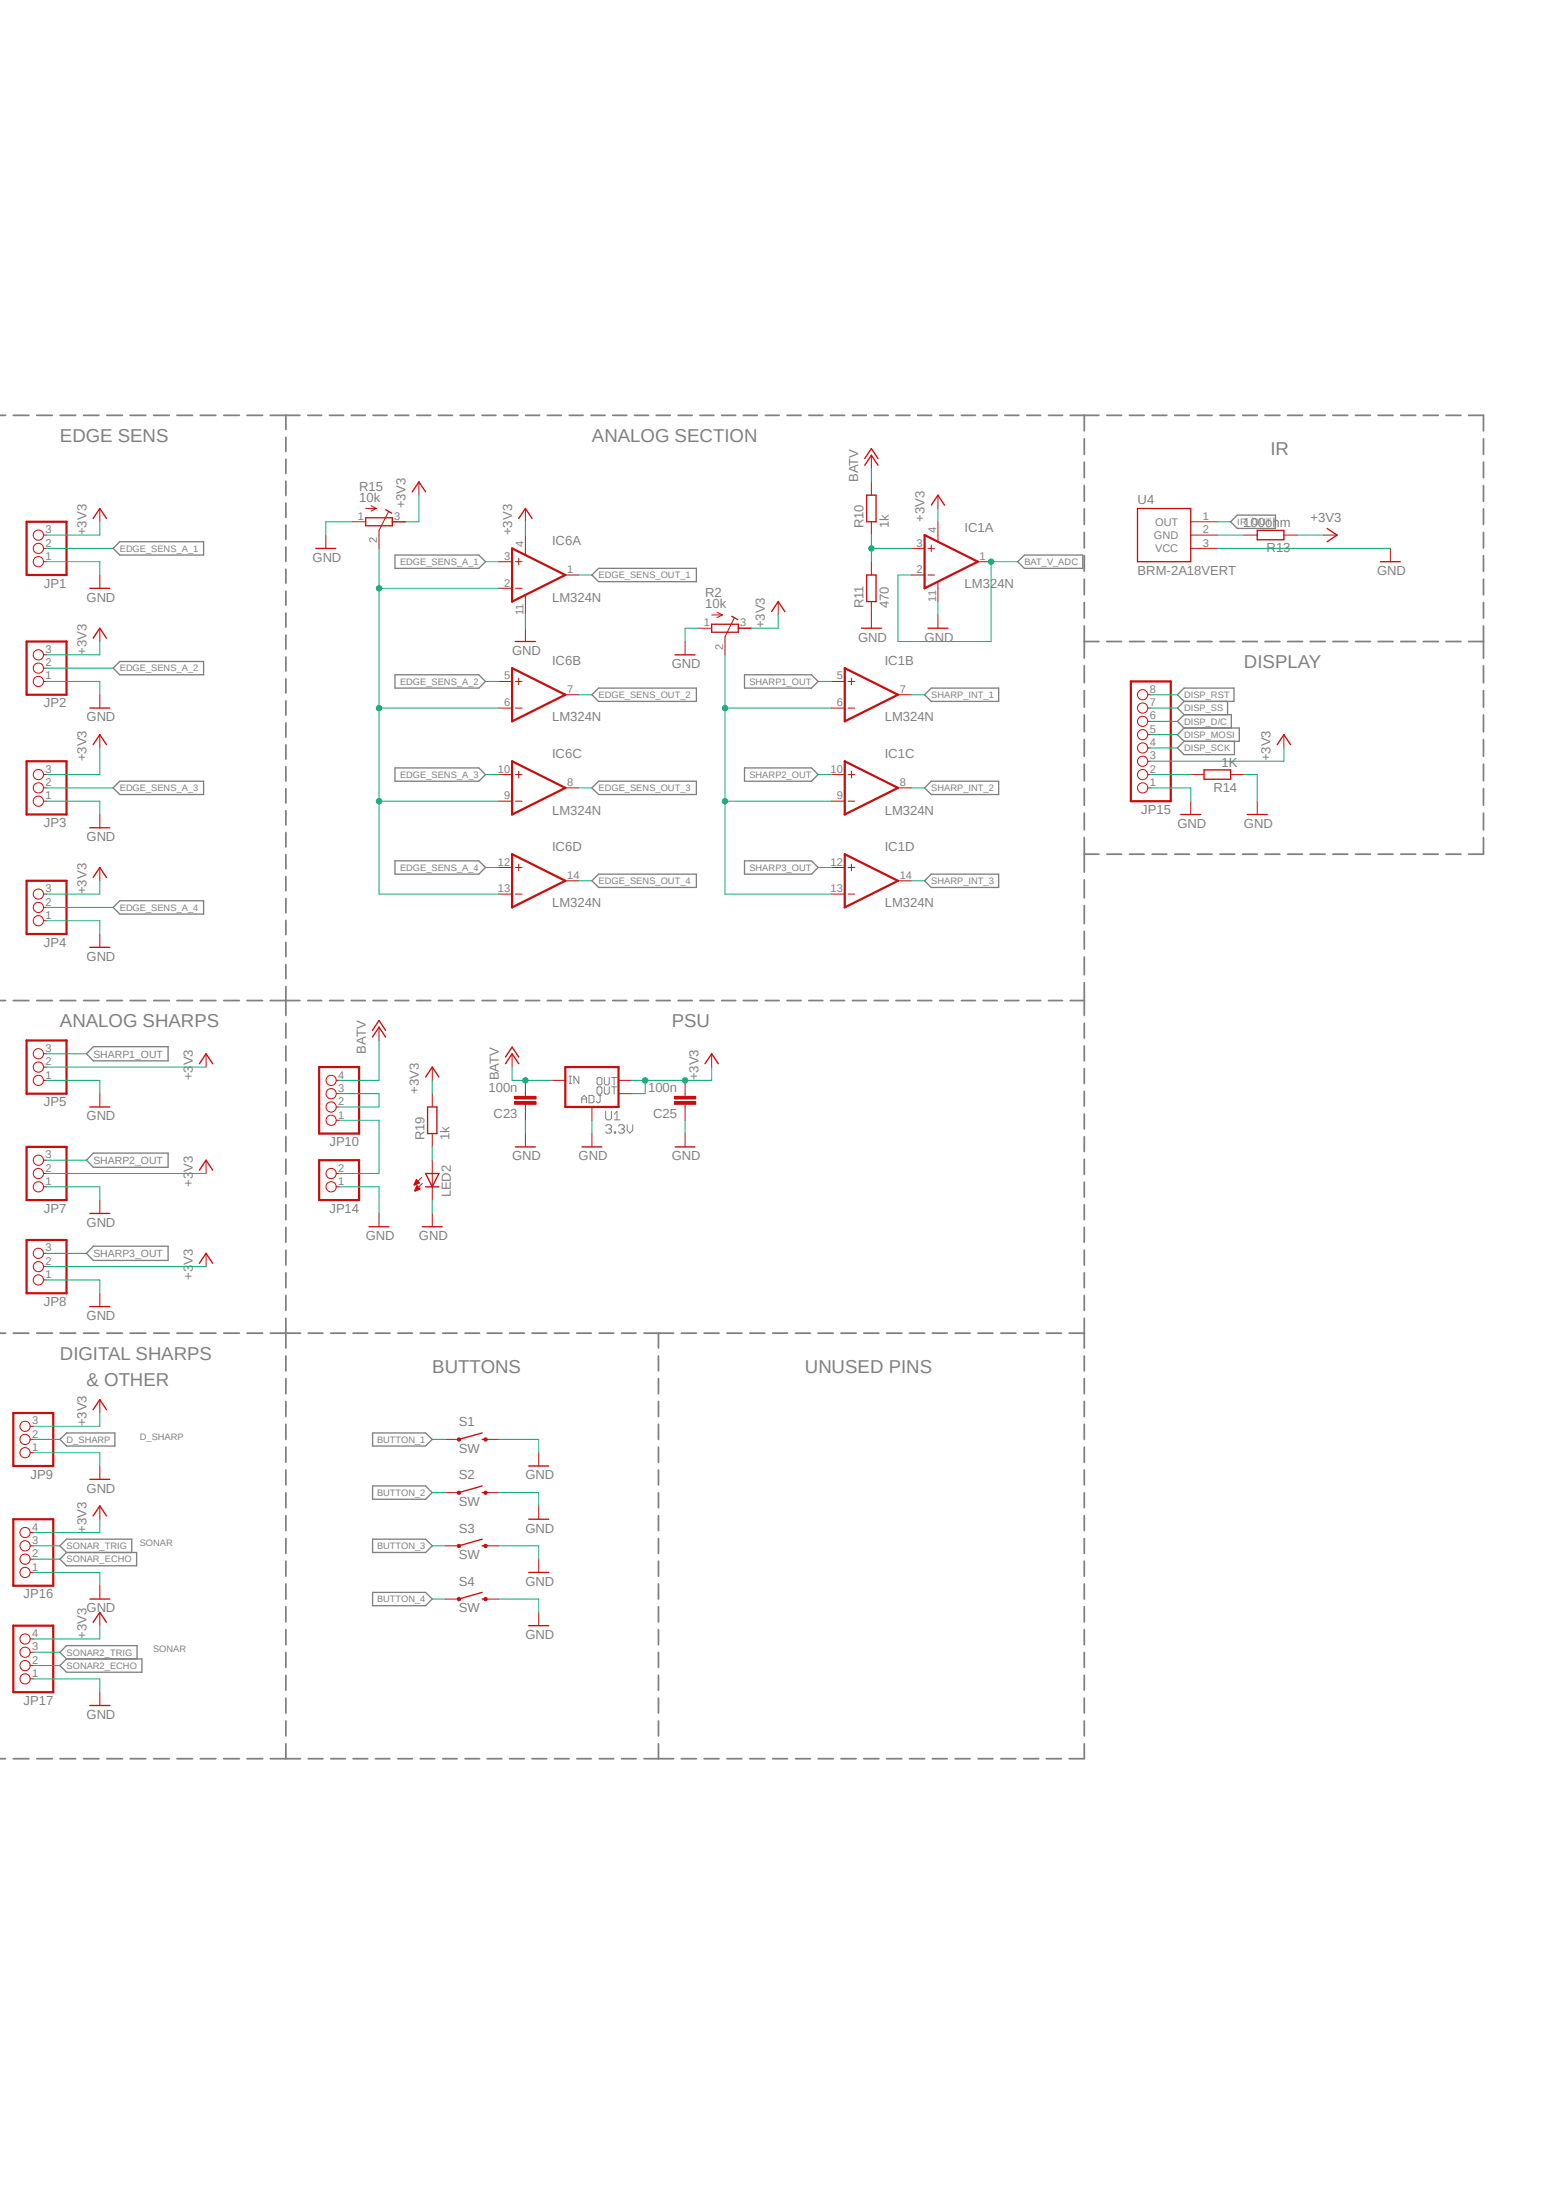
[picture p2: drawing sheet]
<svg xmlns="http://www.w3.org/2000/svg" width="297mm" height="420mm" viewBox="0 0 297 420" stroke-linecap="round" stroke-linejoin="round" font-family="sans-serif">
<path d="M283.3 79.1l-283.4 128.4 283.4 128.5" fill="none" stroke="#fff" stroke-width=".19"/>
<g fill="none" stroke="#808080" stroke-width=".34">
<path d="M-.1 79.3h1.2M2.5 79.3h3M7 79.3h3M11.5 79.3h2.9M16 79.3h2.9M20.4 79.3h3M24.8 79.3h3M29.3 79.3h3M33.8 79.3h2.9M38.2 79.3h3M42.7 79.3h3M47.2 79.3h2.9"/>
<path d="M51.6 79.3h5.6M54.6 79.3v2.7M58.8 79.3h2.6M62.9 79.3h2.7M67.1 79.3h2.6M71.2 79.3h2.7M75.4 79.3h2.6M79.5 79.3h2.7M83.7 79.3h2.7M87.8 79.3h2.7M92 79.3h2.7M96.2 79.3h2.6"/>
<path d="M100.3 79.3h2.7M104.5 79.3h2.6M108.7 79.3h2.6M112.8 79.3h2.7M117 79.3h2.6M121.1 79.3h2.7M125.3 79.3h2.6M129.5 79.3h2.6M133.6 79.3h2.7M137.8 79.3h2.6M141.9 79.3h2.7M146.1 79.3h2.6"/>
<path d="M150.2 79.3h2.7M154.4 79.3h2.7M158.5 79.3h2.7M162.7 79.3h2.7M166.9 79.3h2.6M171 79.3h2.7M175.2 79.3h2.6M179.4 79.3h2.6M183.5 79.3h2.7M187.7 79.3h2.6M191.8 79.3h2.7M196 79.3h2.6"/>
<path d="M200.2 79.3h2.6M204.3 79.3h5.5M207 79.3v3M211.3 79.3h2.8M215.6 79.3h2.8M219.9 79.3h2.8M224.2 79.3h2.8M228.6 79.3h2.8M232.9 79.3h2.8M237.2 79.3h2.8M241.5 79.3h2.8M245.8 79.3h2.8"/>
<path d="M250.1 79.3h2.8M254.4 79.3h2.9M258.7 79.3h2.9M263.1 79.3h2.8M267.4 79.3h2.8M271.7 79.3h2.8M276 79.3h2.8M280.3 79.3h2.9v3M54.6 83.5v2.7M54.6 87.7v2.7M54.6 91.9v2.7M54.6 96.1v2.7"/>
<path d="M207 83.8v2.9M207 88.2v3M207 92.7v3M207 97.2v2.9M283.2 83.8v2.9M283.2 88.2v3M283.2 92.7v3M283.2 97.2v2.9M54.6 100.2v2.8M54.6 104.4v2.7M54.6 108.7v2.6M54.6 112.9v2.6"/>
<path d="M54.6 117.1v2.6M207 101.6v3M207 106.1v3M207 110.6v2.9M207 115v3M207 119.5v6.1M283.2 101.6v3M283.2 106.1v3M283.2 110.6v2.9M283.2 115v3M283.2 119.5v6.1M54.6 121.2v2.7"/>
<path d="M54.6 125.4v2.7M54.6 129.6v2.7M54.6 133.8v2.7M54.6 138v2.7M207 127.1v3.2M207 131.8v3.2M207 136.5v3.2M207 122.5h2.8M211.3 122.5h2.8M215.6 122.5h2.8M219.9 122.5h2.8M224.2 122.5h2.8"/>
<path d="M228.6 122.5h2.8M232.9 122.5h2.8M237.2 122.5h2.8M241.5 122.5h2.8M245.8 122.5h2.8M250.1 122.5h2.8M254.4 122.5h2.9M258.7 122.5h2.9M263.1 122.5h2.8M267.4 122.5h2.8M271.7 122.5h2.8M276 122.5h2.8"/>
<path d="M280.3 122.5h2.9M283.2 127.1v3.2M283.2 131.8v3.2M283.2 136.5v3.2M54.6 142.2v2.7M54.6 146.4v2.7M54.6 150.6v2.7M54.6 154.8v2.7M54.6 159v2.7M207 141.2v3.2M207 145.9v3.2M207 150.5v3.2"/>
<path d="M207 155.2v3.2M207 159.9v6.6M283.2 141.2v3.2M283.2 145.9v3.2M283.2 150.5v3.2M283.2 155.2v3.2M283.2 159.9v3.2h-2.9M54.6 163.2v2.7M54.6 167.3v2.8M54.6 171.5v2.7M54.6 175.7v2.7M54.6 179.9v2.7"/>
<path d="M207 168v3.4M207 172.9v3.4M207 177.8v3.4M207 163.1h2.8M211.3 163.1h2.8M215.6 163.1h2.8M219.9 163.1h2.8M224.2 163.1h2.8M228.6 163.1h2.8M232.9 163.1h2.8M237.2 163.1h2.8M241.5 163.1h2.8"/>
<path d="M245.8 163.1h2.8M250.1 163.1h2.8M254.4 163.1h2.9M258.7 163.1h2.9M263.1 163.1h2.8M267.4 163.1h2.8M271.7 163.1h2.8M276 163.1h2.8M-.1 191h1.2M2.5 191h3M7 191h3M11.5 191h2.9"/>
<path d="M16 191h2.9M20.4 191h3M24.8 191h3M29.3 191h3M33.8 191h2.9M38.2 191h3M42.7 191h3M47.2 191h2.9M51.6 191h5.6M54.6 184.1v2.7M54.6 188.3v5.5M54.6 195.4v2.8"/>
<path d="M54.6 199.7v2.8M58.8 191h2.6M62.9 191h2.7M67.1 191h2.6M71.2 191h2.7M75.4 191h2.6M79.5 191h2.7M83.7 191h2.7M87.8 191h2.7M92 191h2.7M96.2 191h2.6M100.3 191h2.7"/>
<path d="M104.5 191h2.6M108.7 191h2.6M112.8 191h2.7M117 191h2.6M121.1 191h2.7M125.3 191h2.6M129.5 191h2.6M133.6 191h2.7M137.8 191h2.6M141.9 191h2.7M146.1 191h2.6M150.2 191h2.7"/>
<path d="M154.4 191h2.7M158.5 191h2.7M162.7 191h2.7M166.9 191h2.6M171 191h2.7M175.2 191h2.6M179.4 191h2.6M183.5 191h2.7M187.7 191h2.6M191.8 191h2.7M196 191h2.6M200.2 191h2.6"/>
<path d="M204.3 191h2.7M207 182.7v3.4M207 187.6v6.2M207 195.4v2.8M207 199.7v2.8M54.6 204v2.8M54.6 208.4v2.8M54.6 212.7v2.8M54.6 217v2.8M207 204v2.8M207 208.4v2.8M207 212.7v2.8"/>
<path d="M207 217v2.8M54.6 221.3v2.9M54.6 225.7v2.8M54.6 230v2.8M54.6 234.3v2.9M54.6 238.7v2.8M207 221.3v2.9M207 225.7v2.8M207 230v2.8M207 234.3v2.9M207 238.7v2.8M-.1 254.5h1.2"/>
<path d="M2.5 254.5h3M7 254.5h3M11.5 254.5h2.9M16 254.5h2.9M20.4 254.5h3M24.8 254.5h3M29.3 254.5h3M33.8 254.5h2.9M38.2 254.5h3M42.7 254.5h3M47.2 254.5h2.9M51.6 254.5h5.8"/>
<path d="M54.6 243v2.8M54.6 247.3v2.8M54.6 251.7v5.6M54.6 258.9v2.8M58.8 254.5h2.8M63.1 254.5h2.8M67.4 254.5h2.8M71.7 254.5h2.7M75.9 254.5h2.8M80.2 254.5h2.8M84.5 254.5h2.7M88.8 254.5h2.7"/>
<path d="M93 254.5h2.8M97.3 254.5h2.8M101.6 254.5h2.8M105.8 254.5h2.8M110.1 254.5h2.8M114.4 254.5h2.7M118.7 254.5h2.7M122.9 254.5h5.7M125.7 254.5v2.8M125.7 258.9v2.8M130 254.5h2.9M134.4 254.5h2.8"/>
<path d="M138.8 254.5h2.8M143.1 254.5h2.9M147.5 254.5h2.8M151.8 254.5h2.9M156.2 254.5h2.8M160.5 254.5h2.9M164.9 254.5h2.9M169.2 254.5h2.9M173.6 254.5h2.9M178 254.5h2.8M182.3 254.5h2.9M186.7 254.5h2.8"/>
<path d="M191.1 254.5h2.8M195.4 254.5h2.8M199.7 254.5h2.9M204.1 254.5h2.9M207 243v2.8M207 247.3v2.8M207 251.7v5.6M207 258.9v2.8M54.6 263.2v2.9M54.6 267.5v2.9M54.6 271.9v2.9M54.6 276.3v2.8"/>
<path d="M125.7 263.2v2.9M125.7 267.5v2.9M125.7 271.9v2.9M125.7 276.3v2.8M207 263.2v2.9M207 267.5v2.9M207 271.9v2.9M207 276.3v2.8M54.6 280.6v2.9M54.6 285v2.8M54.6 289.3v2.9M54.6 293.7v2.8"/>
<path d="M54.6 298v2.9M125.7 280.6v2.9M125.7 285v2.8M125.7 289.3v2.9M125.7 293.7v2.8M125.7 298v2.9M207 280.6v2.9M207 285v2.8M207 289.3v2.9M207 293.7v2.8M207 298v2.9M54.6 302.4v2.9"/>
<path d="M54.6 306.7v2.9M54.6 311.1v2.9M54.6 315.5v2.8M54.6 319.8v2.9M125.7 302.4v2.9M125.7 306.7v2.9M125.7 311.1v2.9M125.7 315.5v2.8M125.7 319.8v2.9M207 302.4v2.9M207 306.7v2.9M207 311.1v2.9"/>
<path d="M207 315.5v2.8M207 319.8v2.9M-.1 335.7h1.2M2.5 335.7h3M7 335.7h3M11.5 335.7h2.9M16 335.7h2.9M20.4 335.7h3M24.8 335.7h3M29.3 335.7h3M33.8 335.7h2.9M38.2 335.7h3"/>
<path d="M42.7 335.7h3M47.2 335.7h2.9M51.6 335.7h5.8M54.6 324.2v2.8M54.6 328.5v2.9M54.6 332.9v2.8M58.8 335.7h2.8M63.1 335.7h2.8M67.4 335.7h2.8M71.7 335.7h2.7M75.9 335.7h2.8M80.2 335.7h2.8"/>
<path d="M84.5 335.7h2.7M88.8 335.7h2.7M93 335.7h2.8M97.3 335.7h2.8M101.6 335.7h2.8M105.8 335.7h2.8M110.1 335.7h2.8M114.4 335.7h2.7M118.7 335.7h2.7M122.9 335.7h5.7M125.7 324.2v2.8M125.7 328.5v2.9"/>
<path d="M125.7 332.9v2.8M130 335.7h2.9M134.4 335.7h2.8M138.8 335.7h2.8M143.1 335.7h2.9M147.5 335.7h2.8M151.8 335.7h2.9M156.2 335.7h2.8M160.5 335.7h2.9M164.9 335.7h2.9M169.2 335.7h2.9M173.6 335.7h2.9"/>
<path d="M178 335.7h2.8M182.3 335.7h2.9M186.7 335.7h2.8M191.1 335.7h2.8M195.4 335.7h2.8M199.7 335.7h2.9M207 332.9v2.8h-2.9M207 324.2v2.8M207 328.5v2.9"/>
</g>
<g fill="none" stroke="#808080" stroke-width=".19">
<path d="M108.6 206.8h.5M108.6 205.4h.5M108.8 205.4v1.4M110.5 205.4v1.4l-.9-1.4v1.4M111 210.5v-.9l.5-.5 .5 .5v.9M111 209.8h1M112.4 209.1h.7l.3 .2v1l-.3 .2h-.7zM114.2 207.5h.4l.3 .2v.9l-.3 .3h-.4l-.2-.3v-.9zM114.2 205.7h.4l.3 .2v.9l-.3 .3h-.4l-.2-.3v-.9zM114.3 209.1h.5M114.6 209.1v1.2l-.3 .2h-.2l-.3-.2M115.4 207.5v1.1l.2 .3h.4l.3-.3v-1.1"/>
<path d="M115.4 205.7v1.1l.2 .3h.4l.3-.3v-1.1M115.6 215l.3-.3h.5l.3 .3v.3l-.3 .2M115.6 212.2v1.3l.3 .3h.5l.3-.3v-1.3M116.2 215.5h.2M116.4 215.5l.3 .3v.3l-.3 .2h-.5l-.3-.2M116.8 207.5h.9M116.8 205.7h.9M117.2 205.7v1.4M117.2 207.5v1.4M117.3 216.1h.2v.2h-.2zM117.3 213.8h1M117.3 212.7l.5-.5v1.6"/>
<path d="M118.1 215l.2-.3h.6l.3 .3v.3l-.3 .2M118.6 215.5h.3M118.9 215.5l.3 .3v.3l-.3 .2h-.6l-.2-.2M119.7 214.7v1.1l.5 .5 .6-.5v-1.1"/>
</g>
<g fill="none" stroke="#808080" stroke-width=".25">
<path d="M236.2 98.3h7.3v2.6h-7.3l-1.3-1.3zM21.6 104.7l1.3-1.3h16v2.6h-16zM75.4 106h16l1.3 1.2-1.3 1.3h-16zM114.3 108.5h18.6v2.5h-18.6l-1.3-1.2zM195.5 106h11.2v2.5h-11.2l-1.2-1.3zM21.6 127.6l1.3-1.3h16v2.5h-16zM75.4 128.8h16l1.3 1.3-1.3 1.3h-16zM114.3 131.4h18.6v2.5h-18.6l-1.3-1.3zM142.1 128.8h12.8l1.3 1.3-1.3 1.3h-12.8zM176.5 132.6l1.3-1.2h12.8v2.5h-12.8zM224.7 132.6l1.3-1.2h9.5v2.5h-9.5zM226 133.9l-1.3 1.3 1.3 1.2"/>
<path d="M226 136.4h9v2.6M226 136.4l-1.3 1.3 1.3 1.3M226 139h10.6v2.5h-10.6M226 139l-1.3 1.3 1.3 1.2M234.3 133.9v2.5M21.6 150.4l1.3-1.3h16v2.6h-16zM75.4 146.6h16l1.3 1.3-1.3 1.2h-16zM114.3 149.1h18.6v2.6h-18.6l-1.3-1.3zM142.1 146.6h12.8l1.3 1.3-1.3 1.2h-12.8zM176.5 150.4l1.3-1.3h12.8v2.6h-12.8zM226 141.5l-1.3 1.3 1.3 1.3h9.6v-2.6M21.6 173.2l1.3-1.2h16v2.5h-16z"/>
<path d="M75.4 164.3h16l1.3 1.3-1.3 1.3h-16zM114.3 166.9h18.6v2.5h-18.6l-1.3-1.3zM142.1 164.3h12.8l1.3 1.3-1.3 1.3h-12.8zM177.8 166.9h12.8v2.5h-12.8l-1.3-1.3zM17.8 199.8h14.3v2.7h-14.3l-1.3-1.3zM17.8 220.1h14.3v2.7h-14.3l-1.3-1.3zM17.8 237.9h14.3v2.7h-14.3l-1.3-1.3zM11.4 274.8l1.3-1.2h9.2v2.5h-9.2zM71.1 273.6h10.1l1.3 1.2-1.3 1.3h-10.1zM11.4 297.6l1.3-1.2h13.4v2.5h-13.4zM12.7 296.4l-1.3-1.3 1.3-1.3h12.4v2.6M71.1 283.7h10.1l1.3 1.2-1.3 1.3h-10.1z"/>
<path d="M71.1 293.8h10.1l1.3 1.3-1.3 1.3h-10.1zM12.7 316.7l-1.3-1.3 1.3-1.2h13.5v2.5M12.7 316.7h14.4v2.5h-14.4l-1.3-1.2zM71.1 304h10.1l1.3 1.3-1.3 1.2h-10.1z"/>
</g>
<path d="M81.2 224h2.6l-1.3 2.6zM81.2 226.6h2.6" fill="none" stroke="#c90d0c" stroke-width=".25"/>
<path d="M80.5 224.8l-1.4 1.4M80.6 225.9l-1.4 1.4M82.5 221.5v7.6" fill="none" stroke="#c90d0c" stroke-width=".19"/>
<path d="M79.5 225.2l.6 .6-1 .5-.1-.1z" fill-rule="evenodd" fill="#c90d0c"/>
<path d="M79.5 225.2l.6 .6-1 .5-.1-.1z" fill="none" stroke="#c90d0c" stroke-width=".19"/>
<path d="M79.6 226.3l.6 .7-1 .4-.1-.1z" fill-rule="evenodd" fill="#c90d0c"/>
<path d="M82.5 203.7v2.5M82.5 208.8v2.5M82.5 216.4v2.5M105.4 206.2h2.5M113 211.3v2.6M118.1 206.2h2.5M118.1 208.8h2.5M79.6 226.3l.6 .7-1 .4-.1-.1zM82.5 231.6v2.6" fill="none" stroke="#c90d0c" stroke-width=".19"/>
<path d="M81.2 205.6l1.3-1.9 1.3 1.9M81.6 211.3h1.8v5.1h-1.8zM80.6 234.2h3.8M92 274.8h.7M92 273.6l-4.4 1.2" fill="none" stroke="#c90d0c" stroke-width=".25"/>
<path d="M107.9 203.7h10.2v7.6h-10.2z" fill="none" stroke="#c90d0c" stroke-width=".42"/>
<path d="M87.4 274.6h.4v.4h-.4z" fill-rule="evenodd" fill="#c90d0c"/>
<path d="M87.4 274.6h.4v.4h-.4z" fill="none" stroke="#c90d0c" stroke-width=".19"/>
<path d="M92.5 274.6h.4v.4h-.4l-.2-.2z" fill-rule="evenodd" fill="#c90d0c"/>
<path d="M85 274.8h2.6M92.5 274.6h.4v.4h-.4l-.2-.2zM92.7 274.8h2.5" fill="none" stroke="#c90d0c" stroke-width=".19"/>
<path d="M92 284.9h.7M92 283.7l-4.4 1.2" fill="none" stroke="#c90d0c" stroke-width=".25"/>
<path d="M87.4 284.7h.4v.5h-.4z" fill-rule="evenodd" fill="#c90d0c"/>
<path d="M87.4 284.7h.4v.5h-.4z" fill="none" stroke="#c90d0c" stroke-width=".19"/>
<path d="M92.5 284.7h.4v.5h-.4l-.2-.3z" fill-rule="evenodd" fill="#c90d0c"/>
<path d="M85 284.9h2.6M92.5 284.7h.4v.5h-.4l-.2-.3zM92.7 284.9h2.5" fill="none" stroke="#c90d0c" stroke-width=".19"/>
<path d="M92 295.1h.7M92 293.8l-4.4 1.3" fill="none" stroke="#c90d0c" stroke-width=".25"/>
<path d="M87.4 294.9h.4v.5h-.4z" fill-rule="evenodd" fill="#c90d0c"/>
<path d="M87.4 294.9h.4v.5h-.4z" fill="none" stroke="#c90d0c" stroke-width=".19"/>
<path d="M92.5 294.9h.4v.5h-.4l-.2-.3z" fill-rule="evenodd" fill="#c90d0c"/>
<path d="M85 295.1h2.6M92.5 294.9h.4v.5h-.4l-.2-.3zM92.7 295.1h2.5" fill="none" stroke="#c90d0c" stroke-width=".19"/>
<path d="M92 305.3h.7M92 304l-4.4 1.3" fill="none" stroke="#c90d0c" stroke-width=".25"/>
<path d="M87.4 305.1l.2-.2 .2 .2v.4h-.4z" fill-rule="evenodd" fill="#c90d0c"/>
<path d="M87.4 305.1l.2-.2 .2 .2v.4h-.4z" fill="none" stroke="#c90d0c" stroke-width=".19"/>
<path d="M92.5 305.1l.2-.2 .2 .2v.4h-.4l-.2-.2z" fill-rule="evenodd" fill="#c90d0c"/>
<g fill="none" stroke="#c90d0c" stroke-width=".19">
<path d="M19 97.1v2.5M8.3 107.2h.6M8.3 104.7h.6M8.3 102.2h.6M19 109.8v2.5M8.3 130.1h.6M8.3 127.6h.6M8.3 125h.6M8.3 153h.6M8.3 150.4h.6M8.3 147.9h.6M8.3 175.8h.6"/>
<path d="M8.3 173.2h.6M8.3 170.7h.6M72.3 196.1v2.5M8.3 206.2h.6M8.3 203.7h.6M8.3 201.2h.6M19 208.8v2.5M39.3 201.2v2.5M97.7 201.2v2.5M100.3 208.8v.5M100.3 210.8v.5M8.3 226.6h.6"/>
<path d="M8.3 224h.6M8.3 221.5h.6M8.3 239.3h.6M19 229.1v2.5M39.3 221.5v2.5M39.3 239.3v2.5M64.2 226.6h.5M64.2 224h.5M72.3 231.6v2.6M8.3 244.3h.6M8.3 241.8h.6M19 246.9v2.5"/>
<path d="M5.8 277.3h.5M5.8 274.8h.5M5.8 272.3h.5M85 305.3h2.6M92.5 305.1l.2-.2 .2 .2v.4h-.4l-.2-.2zM92.7 305.3h2.5"/>
<circle cx="7.3" cy="102.1" r=".98"/>
<circle cx="7.3" cy="107.2" r=".98"/>
<circle cx="7.3" cy="104.7" r=".98"/>
<circle cx="7.3" cy="130.1" r=".98"/>
<circle cx="7.3" cy="127.5" r=".98"/>
<circle cx="7.3" cy="125" r=".98"/>
<circle cx="7.3" cy="150.4" r=".98"/>
<circle cx="7.3" cy="147.9" r=".98"/>
<circle cx="7.3" cy="152.9" r=".98"/>
<circle cx="7.3" cy="170.7" r=".98"/>
<circle cx="7.3" cy="175.8" r=".98"/>
<circle cx="7.3" cy="173.2" r=".98"/>
<circle cx="7.3" cy="203.7" r=".98"/>
<circle cx="7.3" cy="206.2" r=".98"/>
<circle cx="7.3" cy="201.2" r=".98"/>
<circle cx="7.3" cy="224" r=".98"/>
<circle cx="7.3" cy="221.5" r=".98"/>
<circle cx="7.3" cy="226.6" r=".98"/>
<circle cx="7.3" cy="239.3" r=".98"/>
<circle cx="63.2" cy="224" r=".98"/>
<circle cx="63.2" cy="226.6" r=".98"/>
<circle cx="7.3" cy="244.3" r=".98"/>
<circle cx="7.3" cy="241.8" r=".98"/>
<circle cx="4.8" cy="277.3" r=".98"/>
<circle cx="4.8" cy="272.3" r=".98"/>
<circle cx="4.8" cy="274.8" r=".98"/>
</g>
<path d="M5.1 99.6h7.6v10.2h-7.6zM5.1 122.5h7.6v10.1h-7.6zM5.1 145.3h7.6v10.2h-7.6zM5.1 168.1h7.6v10.2h-7.6zM5.1 198.6h7.6v10.2h-7.6zM5.1 218.9h7.6v10.2h-7.6zM5.1 236.7h7.6v10.2h-7.6zM60.9 221.5h7.6v7.6h-7.6zM2.5 269.7h7.7v10.2h-7.7z" fill="none" stroke="#c90d0c" stroke-width=".42"/>
<g fill="none" stroke="#c90d0c" stroke-width=".25">
<path d="M17.8 99l1.2-1.9 1.3 1.9M17.1 112.3h3.9M71.1 198l1.2-1.9 1.3 1.9M71.1 196.7l1.2-1.9 1.3 1.9M17.1 211.3h3.9M38.1 203.1l1.2-1.9 1.3 1.9M96.5 203.1l1.2-1.9 1.3 1.9M96.5 201.8l1.2-1.9 1.3 1.9M17.1 231.6h3.9M38.1 223.4l1.2-1.9 1.3 1.9M70.4 234.2h3.9M17.1 249.4h3.9"/>
<path d="M38.1 241.2l1.2-1.9 1.3 1.9"/>
</g>
<path d="M98.3 209.3h4v.5h-4z" fill-rule="evenodd" fill="#c90d0c"/>
<path d="M98.3 209.3h4v.5h-4z" fill="none" stroke="#c90d0c" stroke-width=".19"/>
<path d="M98.3 210.3h4v.5h-4z" fill-rule="evenodd" fill="#c90d0c"/>
<path d="M98.3 210.3h4v.5h-4zM100.3 206.2v2.6M100.3 211.3v2.6M130.8 208.8v.5M130.8 210.8v.5" fill="none" stroke="#c90d0c" stroke-width=".19"/>
<path d="M128.7 209.3h4.1v.5h-4.1z" fill-rule="evenodd" fill="#c90d0c"/>
<path d="M128.7 209.3h4.1v.5h-4.1z" fill="none" stroke="#c90d0c" stroke-width=".19"/>
<path d="M128.7 210.3h4.1v.5h-4.1z" fill-rule="evenodd" fill="#c90d0c"/>
<g fill="none" stroke="#c90d0c" stroke-width=".19">
<path d="M67.3 99.6h2.5M69.8 97.1h2M70.8 96.6l1 .5M71.8 97.1l-1 .5M74.1 97.7l-1.8 3.6v3.4M74.9 99.6h2.5M80 92v2.5M100.3 97.1v2.5M166.3 86.9v2.6M166.3 92v2.5M166.3 99.6v2.6M179 94.5v2.6"/>
<path d="M179 99.6v3.7M227.3 99.6h5.1M19 119.9v2.6M62.2 102.2v2.5M95.2 107.2h2.5M95.2 112.3h2.5M98.4 107.2h1.3M98.4 112.3h1.3M99 106.6v1.3M100.3 102.2v3.7M100.3 113.7v3.7M100.3 119.9v2.6"/>
<path d="M107.9 109.8h2.5M133.3 119.9h2.5M135.8 117.4h2.1M136.9 116.9l1 .5M137.9 117.4l-1 .5M140.1 118l-1.7 3.6v3.4M140.9 119.9h2.6M148.5 114.9v2.5M166.3 107.2v2.6M166.3 114.9v5M173.9 109.8h2.6M173.9 104.7h2.6"/>
<path d="M177.1 109.8h1.3M177.1 104.7h1.3M177.8 104.1v1.2M179 111.1v3.8M179 117.4v2.5M186.6 107.2h2.6M227.3 104.7h5.1M227.3 102.2h5.1M237.4 102.2h2.6M245.1 102.2h2.5M252.7 102.2h2.5M265.4 104.7v2.5"/>
<path d="M19 132.6v2.6M95.2 130.1h2.5M95.2 135.2h2.5M98.4 130.1h1.3M98.4 135.2h1.3M99 129.5v1.2M107.9 132.6h2.5M130.8 122.5v2.5M158.7 130.1h2.5M158.7 135.2h2.5M161.9 130.1h1.3M161.9 135.2h1.3"/>
<path d="M162.5 129.5v1.2M171.4 132.6h2.5M219.1 135.2h.6M219.1 132.6h.6M219.1 137.7h.6M19 140.3v2.5M19 155.5v2.5M95.2 147.9h2.5M95.2 153h2.5M98.4 147.9h1.3M98.4 153h1.3M99 147.2v1.3"/>
<path d="M107.9 150.4h2.5M158.7 147.9h2.5M158.7 153h2.5M161.9 147.9h1.3M161.9 153h1.3M162.5 147.2v1.3M171.4 150.4h2.5M219.1 147.9h.6M219.1 150.4h.6M219.1 145.3h.6M219.1 142.8h.6M219.1 140.3h.6"/>
<path d="M227.3 147.9h2.5M227.3 153v2.5M234.9 147.9h2.5M240 153v2.5M245.1 140.3v2.5M19 165.6v2.5M19 178.3v2.5M95.2 165.6h2.5M95.2 170.7h2.5M98.4 165.6h1.3M98.4 170.7h1.3M99 165v1.2"/>
<path d="M107.9 168.1h2.5M158.7 165.6h2.5M158.7 170.7h2.5M161.9 165.6h1.3M161.9 170.7h1.3M162.5 165v1.2M171.4 168.1h2.5M64.2 213.9h.5M64.2 211.3h.5M64.2 208.8h.5M64.2 206.2h.5M100.3 216.4v2.5"/>
<path d="M113 216.4v2.5M128.7 210.3h4.1v.5h-4.1zM130.8 206.2v2.6M130.8 211.3v2.6M130.8 216.4v2.5M135.8 201.2v2.5M19 267.2v2.5M19 279.9v2.5M102.8 277.3v2.6M5.8 297.6h.5M5.8 295.1h.5M5.8 292.6h.5"/>
<path d="M19 287.5v2.5M102.8 287.5v2.5M102.8 297.6v2.6M5.8 300.2h.5M5.8 318h.5M5.8 315.4h.5M5.8 312.9h.5M19 302.7v2.6M19 307.8v2.5M102.8 307.8v2.5M5.8 320.5h.5M19 323v2.6"/>
<circle cx="218.1" cy="137.7" r=".98"/>
<circle cx="218.1" cy="135.2" r=".98"/>
<circle cx="218.1" cy="132.6" r=".98"/>
<circle cx="218.1" cy="147.9" r=".98"/>
<circle cx="218.1" cy="145.3" r=".98"/>
<circle cx="218.1" cy="140.2" r=".98"/>
<circle cx="218.1" cy="142.8" r=".98"/>
<circle cx="218.1" cy="150.4" r=".98"/>
<circle cx="63.2" cy="211.3" r=".98"/>
<circle cx="63.2" cy="206.2" r=".98"/>
<circle cx="63.2" cy="208.8" r=".98"/>
<circle cx="63.2" cy="213.9" r=".98"/>
<circle cx="4.8" cy="295.1" r=".98"/>
<circle cx="4.8" cy="297.6" r=".98"/>
<circle cx="4.8" cy="292.6" r=".98"/>
<circle cx="4.8" cy="312.9" r=".98"/>
<circle cx="4.8" cy="300.2" r=".98"/>
<circle cx="4.8" cy="315.4" r=".98"/>
<circle cx="4.8" cy="318" r=".98"/>
<circle cx="4.8" cy="320.5" r=".98"/>
</g>
<g fill="none" stroke="#c90d0c" stroke-width=".25">
<path d="M69.8 98.8h5.1v1.6h-5.1zM73.6 97.3l1.2 .7M78.7 93.9l1.3-1.9 1.2 1.9M99 99l1.3-1.9 1.3 1.9M165.1 88.8l1.2-1.9 1.3 1.9M165.1 87.5l1.2-1.9 1.3 1.9M165.4 94.5h1.8v5.1h-1.8zM177.8 96.4l1.2-1.9 1.3 1.9M217.1 97.1h10.2v10.1h-10.2zM60.3 104.7h3.8M135.8 119.2h5.1v1.5h-5.1zM139.7 117.6l1.1 .7"/>
<path d="M147.3 116.8l1.2-1.9 1.3 1.9M164.4 119.9h3.8M165.4 109.8h1.8v5.1h-1.8zM177.1 119.9h3.8M240 101.3h5.1v1.7h-5.1zM253.3 100.9l1.9 1.3-1.9 1.2M263.5 107.2h3.8M17.1 135.2h3.9M17.8 121.8l1.2-1.9 1.3 1.9M98.4 122.5h3.8M128.9 125h3.8M17.1 158h3.9"/>
<path d="M17.8 142.2l1.2-1.9 1.3 1.9M225.4 155.5h3.8M229.8 147h5.1v1.8h-5.1zM238.1 155.5h3.8M243.8 142.2l1.3-1.9 1.2 1.9M17.8 167.5l1.2-1.9 1.3 1.9M17.1 180.8h3.9M98.4 218.9h3.8M111.1 218.9h3.8M128.9 218.9h3.8M134.6 203.1l1.2-1.9 1.3 1.9M17.8 269.1l1.2-1.9 1.3 1.9"/>
<path d="M100.9 279.9h3.8M17.1 282.4h3.9M17.8 289.4l1.2-1.9 1.3 1.9M100.9 290h3.8M17.1 305.3h3.9M17.8 309.7l1.2-1.9 1.3 1.9M100.9 310.3h3.8M100.9 300.2h3.8M17.1 325.6h3.9"/>
</g>
<path d="M97.7 104.7l10.2 5.1-10.2 5.1zM176.5 102.2l10.1 5-10.1 5.1zM97.7 127.6l10.2 5-10.2 5.1zM161.2 127.6l10.2 5-10.2 5.1zM215.9 130.1h7.6v22.9h-7.6zM97.7 145.3l10.2 5.1-10.2 5.1zM161.2 145.3l10.2 5.1-10.2 5.1zM97.7 163.1l10.2 5-10.2 5.1zM161.2 163.1l10.2 5-10.2 5.1zM60.9 203.7h7.6v12.7h-7.6zM2.5 290h7.7v12.7h-7.7zM2.5 310.3h7.7v12.7h-7.7z" fill="none" stroke="#c90d0c" stroke-width=".42"/>
<g fill="none" stroke="#0dab76" stroke-width=".19">
<path d="M67.3 99.6h-5.1v2.6M8.9 107.2h10.1v2.6M100.3 117.4v2.5M133.3 119.9h-2.5v2.6M179 114.9v2.5M232.4 104.7h33M8.9 130.1h10.1v2.5M8.9 153h10.1v2.5M219.7 150.4h7.6v2.6M237.4 147.9h2.6v5.1M8.9 175.8h10.1v2.5M8.9 206.2h10.1v2.6"/>
<path d="M8.9 203.7h30.4M82.5 206.2v2.6M82.5 218.9v2.6M100.3 213.9v2.5M113 213.9v2.5M120.6 206.2h10.2M123.1 206.2v2.6h-2.5M130.8 213.9v2.5M8.9 226.6h10.1v2.5M8.9 224h30.4M64.7 226.6h7.6v5M82.5 229.1v2.5"/>
<path d="M8.9 244.3h10.1v2.6M8.9 241.8h30.4M6.3 277.3h12.7v2.6M95.2 274.8h7.6v2.5M95.2 284.9h7.6v2.6M95.2 295.1h7.6v2.5M6.3 300.2h12.7v2.5M95.2 305.3h7.6v2.5M6.3 320.5h12.7v2.5"/>
</g>
<circle cx="123.1" cy="206.2" r=".51" fill="#0dab76"/>
<g fill="none" stroke="#0dab76" stroke-width=".19">
<path d="M135.8 203.7v2.5h-5"/>
<circle cx="123.1" cy="206.2" r=".51"/>
</g>
<circle cx="130.8" cy="206.2" r=".51" fill="#0dab76"/>
<g fill="none" stroke="#0dab76" stroke-width=".19">
<path d="M19 99.6v2.6h-10.1M80 94.5v5.1h-2.6M100.3 99.6v2.6M179 97.1v2.5M148.5 117.4v2.5h-5M247.6 102.2h5.1M19 122.5v2.5h-10.1M19 142.8v5.1h-10.1M245.1 142.8v2.5h-25.4M19 168.1v2.6h-10.1M72.3 198.6v7.6h-7.6M97.7 203.7v2.5h7.7"/>
<path d="M19 269.7v2.6h-12.7M19 290v2.6h-12.7M19 310.3v2.6h-12.7"/>
<circle cx="130.8" cy="206.2" r=".51"/>
</g>
<circle cx="100.3" cy="206.2" r=".51" fill="#0dab76"/>
<g fill="none" stroke="#0dab76" stroke-width=".19">
<path d="M166.3 89.5v2.5M8.9 104.7h12.7M72.3 104.7v66h22.9M92.7 107.2h2.5M8.9 127.6h12.7M92.7 130.1h2.5M156.2 130.1h2.5M8.9 150.4h12.7M72.3 153h22.9M92.7 147.9h2.5M156.2 147.9h2.5M8.9 173.2h12.7"/>
<path d="M92.7 165.6h2.5M156.2 165.6h2.5M8.9 201.2h7.6M64.7 208.8h7.6v2.5h-7.6M64.7 213.9h7.6v10.1h-7.6M8.9 221.5h7.6M8.9 239.3h7.6M82.5 274.8h2.5M82.5 284.9h2.5M82.5 295.1h2.5M82.5 305.3h2.5"/>
<circle cx="100.3" cy="206.2" r=".51"/>
</g>
<circle cx="72.3" cy="153" r=".51" fill="#0dab76"/>
<g fill="none" stroke="#0dab76" stroke-width=".19">
<path d="M72.3 135.2h22.9"/>
<circle cx="72.3" cy="153" r=".51"/>
</g>
<circle cx="72.3" cy="135.2" r=".51" fill="#0dab76"/>
<g fill="none" stroke="#0dab76" stroke-width=".19">
<path d="M72.3 112.3h22.9"/>
<circle cx="72.3" cy="135.2" r=".51"/>
</g>
<circle cx="72.3" cy="112.3" r=".51" fill="#0dab76"/>
<g fill="none" stroke="#0dab76" stroke-width=".19">
<path d="M110.4 109.8h2.6M194.3 107.2h-5.1v15.3h-17.8v-12.7h2.5M110.4 132.6h2.6M110.4 150.4h2.6M110.4 168.1h2.6"/>
<circle cx="72.3" cy="112.3" r=".51"/>
</g>
<circle cx="189.2" cy="107.2" r=".51" fill="#0dab76"/>
<g fill="none" stroke="#0dab76" stroke-width=".19">
<path d="M138.4 125v45.7h20.3M138.4 153h20.3"/>
<circle cx="189.2" cy="107.2" r=".51"/>
</g>
<circle cx="138.4" cy="153" r=".51" fill="#0dab76"/>
<g fill="none" stroke="#0dab76" stroke-width=".19">
<path d="M138.4 135.2h20.3"/>
<circle cx="138.4" cy="153" r=".51"/>
</g>
<circle cx="138.4" cy="135.2" r=".51" fill="#0dab76"/>
<g fill="none" stroke="#0dab76" stroke-width=".19">
<path d="M166.3 102.2v5M166.3 104.7h7.6M173.9 132.6h2.6M173.9 150.4h2.6M173.9 168.1h2.6"/>
<circle cx="138.4" cy="135.2" r=".51"/>
</g>
<circle cx="166.3" cy="104.7" r=".51" fill="#0dab76"/>
<g fill="none" stroke="#0dab76" stroke-width=".19">
<path d="M232.4 99.6h2.5M232.4 102.2h5M219.7 132.6h5M219.7 135.2h5M219.7 137.7h5M219.7 140.3h5M219.7 142.8h5M219.7 147.9h7.6M6.3 274.8h5.1M6.3 295.1h5.1M6.3 297.6h5.1M6.3 315.4h5.1"/>
<path d="M6.3 318h5.1"/>
<circle cx="166.3" cy="104.7" r=".51"/>
</g>
<g font-size="3.6" fill="#808080">
<text x="11.4" y="84.4">EDGE SENS</text>
<text x="113" y="84.4">ANALOG SECTION</text>
<text x="242.5" y="86.9">IR</text>
<text x="237.5" y="127.6">DISPLAY</text>
<text x="11.4" y="196.1">ANALOG SHARPS</text>
<text x="128.2" y="196.1">PSU</text>
<text x="11.4" y="259.6">DIGITAL SHARPS</text>
<text x="82.5" y="262.1">BUTTONS</text>
<text x="153.6" y="262.1">UNUSED PINS</text>
<text x="16.5" y="264.7">&amp; OTHER</text>
</g>
<g font-size="2.5" fill="#808080">
<text x="68.5" y="95.8">10k</text>
<text x="68.5" y="93.6">R15</text>
<text x="163.8" y="92" transform="rotate(-90 163.8 92)">BATV</text>
<text x="77.4" y="97.1" transform="rotate(-90 77.4 97.1)">+3V3</text>
<text x="164.8" y="100.9" transform="rotate(-90 164.8 100.9)">R10</text>
<text x="169.6" y="100.9" transform="rotate(-90 169.6 100.9)">1k</text>
<text x="176.5" y="99.6" transform="rotate(-90 176.5 99.6)">+3V3</text>
<text x="184.1" y="101.5">IC1A</text>
<text x="217.1" y="96.3">U4</text>
<text x="237.3" y="100.6">100ohm</text>
<text x="250.2" y="99.6">+3V3</text>
<text x="16.5" y="102.2" transform="rotate(-90 16.5 102.2)">+3V3</text>
<text x="59.6" y="107.2">GND</text>
<text x="97.7" y="102.2" transform="rotate(-90 97.7 102.2)">+3V3</text>
<text x="105.4" y="104.1">IC6A</text>
<text x="241.8" y="105.4">R13</text>
<text x="8.4" y="112.2">JP1</text>
<text x="134.6" y="114">R2</text>
<text x="184.1" y="112.3">LM324N</text>
<text x="217.1" y="109.8">BRM-2A18VERT</text>
<text x="262.9" y="109.8">GND</text>
<text x="16.5" y="114.9">GND</text>
<text x="105.4" y="114.9">LM324N</text>
<text x="134.6" y="116.1">10k</text>
<text x="146" y="119.9" transform="rotate(-90 146 119.9)">+3V3</text>
<text x="164.8" y="116.1" transform="rotate(-90 164.8 116.1)">R11</text>
<text x="169.6" y="116.1" transform="rotate(-90 169.6 116.1)">470</text>
<text x="16.5" y="125" transform="rotate(-90 16.5 125)">+3V3</text>
<text x="97.7" y="125">GND</text>
<text x="163.8" y="122.5">GND</text>
<text x="176.5" y="122.5">GND</text>
<text x="105.4" y="126.9">IC6B</text>
<text x="128.2" y="127.6">GND</text>
<text x="168.9" y="126.9">IC1B</text>
<text x="8.4" y="135">JP2</text>
<text x="16.5" y="137.7">GND</text>
<text x="105.4" y="137.7">LM324N</text>
<text x="168.9" y="137.7">LM324N</text>
<text x="16.5" y="145.3" transform="rotate(-90 16.5 145.3)">+3V3</text>
<text x="105.4" y="144.7">IC6C</text>
<text x="168.9" y="144.7">IC1C</text>
<text x="233.1" y="146.3">1K</text>
<text x="242.5" y="145.3" transform="rotate(-90 242.5 145.3)">+3V3</text>
<text x="105.4" y="155.5">LM324N</text>
<text x="168.9" y="155.5">LM324N</text>
<text x="217.8" y="155.4">JP15</text>
<text x="231.6" y="151.1">R14</text>
<text x="8.4" y="157.9">JP3</text>
<text x="16.5" y="160.6">GND</text>
<text x="224.8" y="158">GND</text>
<text x="237.5" y="158">GND</text>
<text x="105.4" y="162.4">IC6D</text>
<text x="168.9" y="162.4">IC1D</text>
<text x="16.5" y="170.7" transform="rotate(-90 16.5 170.7)">+3V3</text>
<text x="105.4" y="173.2">LM324N</text>
<text x="168.9" y="173.2">LM324N</text>
<text x="8.4" y="180.7">JP4</text>
<text x="16.5" y="183.4">GND</text>
<text x="69.8" y="201.2" transform="rotate(-90 69.8 201.2)">BATV</text>
<text x="36.8" y="206.3" transform="rotate(-90 36.8 206.3)">+3V3</text>
<text x="80" y="208.8" transform="rotate(-90 80 208.8)">+3V3</text>
<text x="93.2" y="208.4">100n</text>
<text x="95.2" y="206.3" transform="rotate(-90 95.2 206.3)">BATV</text>
<text x="123.7" y="208.4">100n</text>
<text x="133.3" y="206.3" transform="rotate(-90 133.3 206.3)">+3V3</text>
<text x="8.4" y="211.2">JP5</text>
<text x="16.5" y="213.9">GND</text>
<text x="94.2" y="213.5">C23</text>
<text x="124.7" y="213.5">C25</text>
<text x="62.9" y="218.8">JP10</text>
<text x="81" y="217.7" transform="rotate(-90 81 217.7)">R19</text>
<text x="85.8" y="217.7" transform="rotate(-90 85.8 217.7)">1k</text>
<text x="97.7" y="221.5">GND</text>
<text x="110.4" y="221.5">GND</text>
<text x="128.2" y="221.5">GND</text>
<text x="36.8" y="226.6" transform="rotate(-90 36.8 226.6)">+3V3</text>
<text x="8.4" y="231.5">JP7</text>
<text x="62.9" y="231.5">JP14</text>
<text x="86.1" y="228.6" transform="rotate(-90 86.1 228.6)">LED2</text>
<text x="16.5" y="234.2">GND</text>
<text x="69.8" y="236.7">GND</text>
<text x="80" y="236.7">GND</text>
<text x="36.8" y="244.4" transform="rotate(-90 36.8 244.4)">+3V3</text>
<text x="8.4" y="249.3">JP8</text>
<text x="16.5" y="252">GND</text>
<text x="16.5" y="272.3" transform="rotate(-90 16.5 272.3)">+3V3</text>
<text x="87.6" y="272.3">S1</text>
<text x="87.6" y="277.4">SW</text>
<text x="5.8" y="282.3">JP9</text>
<text x="16.5" y="285">GND</text>
<text x="87.6" y="287.5">SW</text>
<text x="87.6" y="282.4">S2</text>
<text x="100.3" y="282.4">GND</text>
<text x="16.5" y="292.6" transform="rotate(-90 16.5 292.6)">+3V3</text>
<text x="87.6" y="292.6">S3</text>
<text x="100.3" y="292.6">GND</text>
<text x="87.6" y="297.6">SW</text>
<text x="4.5" y="305.1">JP16</text>
<text x="87.6" y="302.7">S4</text>
<text x="100.3" y="302.7">GND</text>
<text x="16.5" y="307.8">GND</text>
<text x="87.6" y="307.8">SW</text>
<text x="16.5" y="312.9" transform="rotate(-90 16.5 312.9)">+3V3</text>
<text x="100.3" y="312.9">GND</text>
<text x="4.5" y="325.5">JP17</text>
<text x="16.5" y="328.1">GND</text>
</g>
<g font-size="2.1" fill="#808080">
<text x="8.7" y="101.8">3</text>
<text x="68.3" y="99.3">1</text>
<text x="75.3" y="99.3">3</text>
<text x="178.7" y="101.8" transform="rotate(-90 178.7 101.8)">4</text>
<text x="220.5" y="100.4">OUT</text>
<text x="229.6" y="101.8">2</text>
<text x="229.6" y="99.3">1</text>
<text x="8.7" y="106.9">1</text>
<text x="8.7" y="104.4">2</text>
<text x="72" y="103.7" transform="rotate(-90 72 103.7)">2</text>
<text x="96.2" y="106.9">3</text>
<text x="99.9" y="104.4" transform="rotate(-90 99.9 104.4)">4</text>
<text x="175" y="104.4">3</text>
<text x="187" y="106.9">1</text>
<text x="220.3" y="102.9">GND</text>
<text x="220.5" y="105.5">VCC</text>
<text x="229.6" y="104.4">3</text>
<text x="96.2" y="112">2</text>
<text x="108.3" y="109.4">1</text>
<text x="175" y="109.4">2</text>
<text x="99.9" y="117.4" transform="rotate(-90 99.9 117.4)">11</text>
<text x="134.3" y="119.5">1</text>
<text x="141.3" y="119.5">3</text>
<text x="178.7" y="114.8" transform="rotate(-90 178.7 114.8)">11</text>
<text x="8.7" y="124.6">3</text>
<text x="138" y="124" transform="rotate(-90 138 124)">2</text>
<text x="8.7" y="129.7">1</text>
<text x="8.7" y="127.2">2</text>
<text x="96.2" y="129.7">5</text>
<text x="159.7" y="129.7">5</text>
<text x="96.2" y="134.8">6</text>
<text x="108.3" y="132.2">7</text>
<text x="159.7" y="134.8">6</text>
<text x="171.7" y="132.2">7</text>
<text x="219.5" y="137.3">6</text>
<text x="219.5" y="134.8">7</text>
<text x="219.5" y="132.2">8</text>
<text x="219.5" y="142.4">4</text>
<text x="219.5" y="139.9">5</text>
<text x="8.7" y="147.5">3</text>
<text x="95" y="147.5">10</text>
<text x="158.5" y="147.5">10</text>
<text x="219.5" y="147.5">2</text>
<text x="219.5" y="144.9">3</text>
<text x="8.7" y="152.6">1</text>
<text x="8.7" y="150">2</text>
<text x="96.2" y="152.6">9</text>
<text x="108.3" y="150">8</text>
<text x="159.7" y="152.6">9</text>
<text x="171.7" y="150">8</text>
<text x="219.5" y="150">1</text>
<text x="95" y="165.3">12</text>
<text x="108.3" y="167.8">14</text>
<text x="158.5" y="165.3">12</text>
<text x="171.7" y="167.8">14</text>
<text x="8.7" y="172.9">2</text>
<text x="8.7" y="170.3">3</text>
<text x="95" y="170.3">13</text>
<text x="158.5" y="170.3">13</text>
<text x="8.7" y="175.4">1</text>
<text x="8.7" y="203.4">2</text>
<text x="8.7" y="200.8">3</text>
<text x="8.7" y="205.9">1</text>
<text x="64.6" y="208.4">3</text>
<text x="64.6" y="205.9">4</text>
<text x="64.6" y="213.5">1</text>
<text x="64.6" y="211">2</text>
<text x="8.7" y="221.1">3</text>
<text x="8.7" y="226.2">1</text>
<text x="8.7" y="223.7">2</text>
<text x="64.6" y="226.2">1</text>
<text x="64.6" y="223.7">2</text>
<text x="8.7" y="238.9">3</text>
<text x="8.7" y="244">1</text>
<text x="8.7" y="241.4">2</text>
<text x="6.1" y="274.4">2</text>
<text x="6.1" y="271.9">3</text>
<text x="6.1" y="277">1</text>
<text x="6.1" y="292.2">4</text>
<text x="6.1" y="299.8">1</text>
<text x="6.1" y="297.3">2</text>
<text x="6.1" y="294.8">3</text>
<text x="6.1" y="317.6">2</text>
<text x="6.1" y="315.1">3</text>
<text x="6.1" y="312.5">4</text>
<text x="6.1" y="320.2">1</text>
</g>
<g font-size="2" fill="#808080">
<text x="17.8" y="201.9">SHARP1_OUT</text>
<text x="17.8" y="222.2">SHARP2_OUT</text>
<text x="17.8" y="240">SHARP3_OUT</text>
</g>
<g font-size="1.8" fill="#808080">
<text x="236.2" y="100.2">IR_OUT</text>
<text x="22.9" y="105.3">EDGE_SENS_A_1</text>
<text x="76.4" y="107.9">EDGE_SENS_A_1</text>
<text x="195.5" y="107.9">BAT_V_ADC</text>
<text x="114.3" y="110.4">EDGE_SENS_OUT_1</text>
<text x="22.9" y="128.2">EDGE_SENS_A_2</text>
<text x="76.4" y="130.7">EDGE_SENS_A_2</text>
<text x="143" y="130.7">SHARP1_OUT</text>
<text x="114.3" y="133.3">EDGE_SENS_OUT_2</text>
<text x="177.8" y="133.3">SHARP_INT_1</text>
<text x="226" y="133.3">DISP_RST</text>
<text x="226" y="135.8">DISP_SS</text>
<text x="226" y="138.3">DISP_D/C</text>
<text x="226" y="140.9">DISP_MOSI</text>
<text x="226" y="143.4">DISP_SCK</text>
<text x="76.4" y="148.5">EDGE_SENS_A_3</text>
<text x="143" y="148.5">SHARP2_OUT</text>
<text x="22.9" y="151">EDGE_SENS_A_3</text>
<text x="114.3" y="151">EDGE_SENS_OUT_3</text>
<text x="177.8" y="151">SHARP_INT_2</text>
<text x="76.4" y="166.2">EDGE_SENS_A_4</text>
<text x="143" y="166.2">SHARP3_OUT</text>
<text x="22.9" y="173.9">EDGE_SENS_A_4</text>
<text x="114.3" y="168.8">EDGE_SENS_OUT_4</text>
<text x="177.8" y="168.8">SHARP_INT_3</text>
<text x="12.7" y="275.5">D_SHARP</text>
<text x="26.7" y="274.8">D_SHARP</text>
<text x="72" y="275.5">BUTTON_1</text>
<text x="72" y="285.6">BUTTON_2</text>
<text x="12.7" y="295.7">SONAR_TRIG</text>
<text x="12.7" y="298.3">SONAR_ECHO</text>
<text x="26.7" y="295.1">SONAR</text>
<text x="72" y="295.7">BUTTON_3</text>
<text x="72" y="305.9">BUTTON_4</text>
<text x="12.7" y="316.1">SONAR2_TRIG</text>
<text x="29.2" y="315.4">SONAR</text>
<text x="12.7" y="318.6">SONAR2_ECHO</text>
</g>
</svg>
